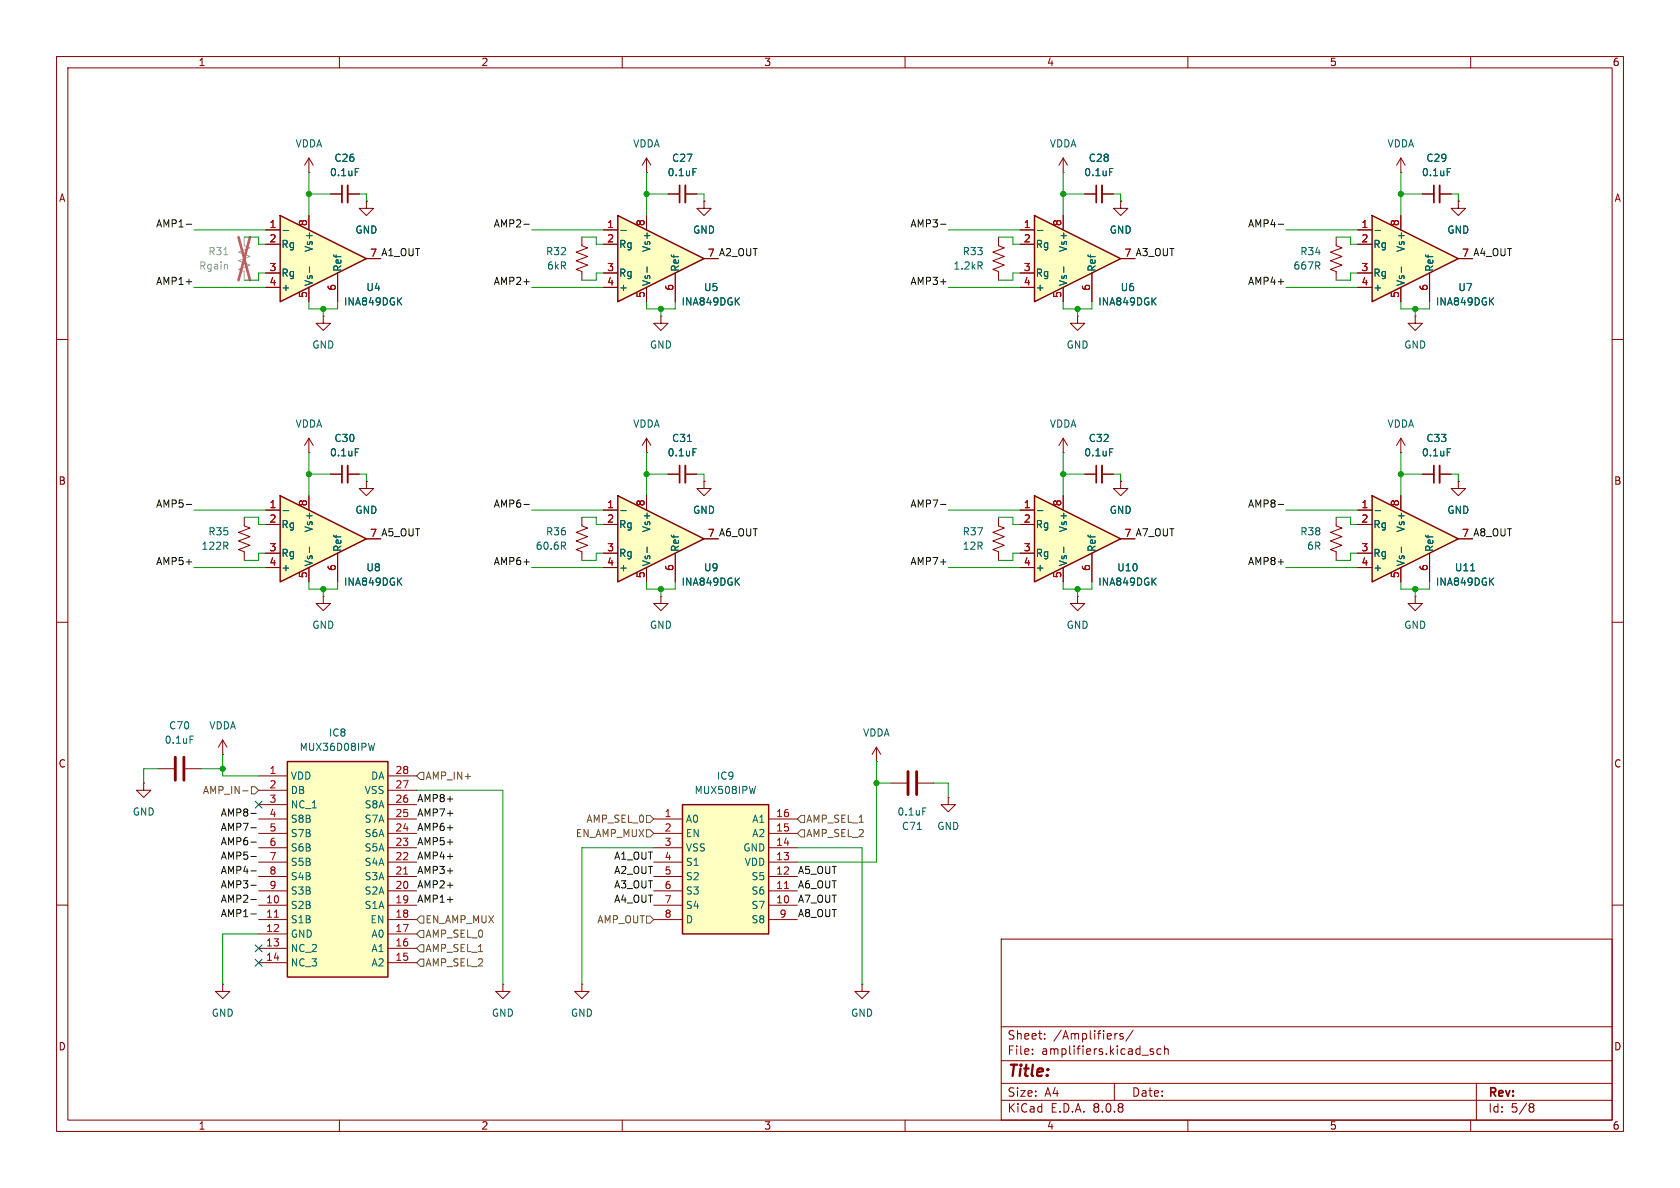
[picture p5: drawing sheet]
<svg xmlns="http://www.w3.org/2000/svg" width="297mm" height="210mm" viewBox="0 0 297 210" stroke-linecap="round" stroke-linejoin="round" font-family="sans-serif">
<g fill="none" stroke="#840000" stroke-width=".18">
<path d="M10 10h277v190h-277zM12 12h273v186h-273zM60 10v2M110 10v2M160 10v2M210 10v2M260 10v2M257.8 35.6v1.2h1.3l-1.3 1.3-1.3-1.3h1.3M257.8 35.6h.1M10 60h2M188 77.5l-.8 1.2M188 77.5v2.5"/>
<path d="M188 77.5l.7 1.2M285 60h2M188 80h.1M191.8 83.8h2M194.8 83.8h2M198.1 85.1v1.3h1.3l-1.3 1.2-1.3-1.2h1.3M198.1 85.1h.1M10 110h2M250.2 105.4v1.3h1.3l-1.3 1.3-1.3-1.3h1.3M250.2 105.4h.1M285 110h2M27.9 135.9h2.8"/>
<path d="M32.8 135.9h2.8M10 160h2M177 166h108v32h-108zM285 160h2M60 198v2M110 198v2M160 198v2M177 194.5h108M177 191.5h108M177 187.5h108M177 181.5h108M182.5 186.3v.1"/>
<path d="M182.5 185.5v.1M184.7 183.6v.1M184.7 182.8v.1M197 191.5v3M197.5 182.7l-.3 .1M198.5 182.8l-.3-.1-.2 .2v.2l.5 .2v.3h-.5M200.3 182.1l-1.3 2M203.4 185.8l.5 .2 .1 .1-.1 .2-.4 .1M203.4 185.5h.5M205.2 185.5l-.4-.1-.3 .3v.4l.2 .2h.5M205.9 185.5l.2-.1 .4 .1v.9M205.9 184.9v1.5"/>
<path d="M210 198v2M260 198v2M261 191.5v6.5M270.6 195.1l.4 .1 .2 .2-.3 .3M270.6 195.7h.3M270.9 195.7l.2 .2 .1 .4-.2 .2-.4 .1"/>
</g>
<path d="M31 133.9v4M32.5 133.9v4" fill="none" stroke="#840000" stroke-width=".51"/>
<path d="M196.2 79.3h.6M33.6 130.1h.6" fill="none" stroke="#006464" stroke-width=".18"/>
<path d="M194.8 82.3v3" fill="none" stroke="#840000" stroke-width=".33"/>
<path d="M193.8 82.3v3" fill="none" stroke="#840000" stroke-width=".3"/>
<path d="M182.9 87.6l15.2 7.7-15.2 7.6z" fill="#ffffc2"/>
<path d="M182.9 87.6l15.2 7.7-15.2 7.6z" fill="none" stroke="#840000" stroke-width=".25"/>
<g fill="none" stroke="#840000" stroke-width=".18">
<path d="M247.6 30.5h.1M247.6 27.9l-.7 1.3M247.6 27.9v2.6M247.6 27.9l.8 1.3M251.5 34.3h2M254.5 34.3h2M124.5 85.1v1.3h1.2l-1.2 1.2-1.3-1.2h1.3M124.5 85.1h.1M180.3 90.2h2.6M180.3 92.7h2.6M180.3 97.8h2.6M188 87.6v2.6"/>
<path d="M193 97.8v5.1M198.1 95.3h2.6M180.3 100.3h2.6M188 100.3v2.6"/>
</g>
<path d="M255.9 29.8h.6M183.4 90.3h1M188.1 96.7v1" fill="none" stroke="#006464" stroke-width=".18"/>
<path d="M254.5 32.8v3" fill="none" stroke="#840000" stroke-width=".33"/>
<path d="M253.5 32.8v3" fill="none" stroke="#840000" stroke-width=".3"/>
<path d="M182.9 38.1l15.2 7.6-15.2 7.6z" fill="#ffffc2"/>
<path d="M182.9 38.1l15.2 7.6-15.2 7.6z" fill="none" stroke="#840000" stroke-width=".25"/>
<g fill="none" stroke="#840000" stroke-width=".18">
<path d="M114.3 30.5h.1M114.3 27.9l-.8 1.3M114.3 27.9v2.6M114.3 27.9l.8 1.3M118.1 34.3h2M121.2 34.3h2M124.5 35.6v1.2h1.2l-1.2 1.3-1.3-1.3h1.3M124.5 35.6h.1M188 38.1v2.5M198.1 35.6v1.2h1.3l-1.3 1.3-1.3-1.3h1.3M198.1 35.6h.1M57.1 55.9v1.3h1.3l-1.3 1.2-1.2-1.2h1.2"/>
<path d="M57.1 55.9h.1M176.5 41.9v1.5l1 .4-2 .8 2 .7-2 .8 2 .8-2 .7 1 .4v1.5M180.3 40.6h2.6M180.3 43.2h2.6M180.3 48.3h2.6M180.3 50.8h2.6M188 50.8v2.5M190.5 55.9v1.3h1.3l-1.3 1.2-1.3-1.2h1.3M190.5 55.9h.1M193 48.3v5M198.1 45.7h2.6M54.6 77.5l-.8 1.2"/>
<path d="M54.6 77.5v2.5M54.6 77.5l.8 1.2M247.6 77.5l-.7 1.2M247.6 77.5v2.5M247.6 77.5l.8 1.2M43.2 91.4v1.6l1 .3-2 .8 2 .8-2 .7 2 .8-2 .8 1 .3v1.6M54.6 80h.1M58.4 83.8h2.1M61.5 83.8h2M64.8 85.1v1.3h1.2l-1.2 1.2-1.3-1.2h1.3M64.8 85.1h.1M176.5 91.4v1.6l1 .3-2 .8 2 .8-2 .7 2 .8-2 .8 1 .3v1.6"/>
<path d="M236.2 91.4v1.6l1 .3-2 .8 2 .8-2 .7 2 .8-2 .8 1 .3v1.6M247.6 80h.1M251.5 83.8h2M254.5 83.8h2"/>
</g>
<path d="M122.5 29.8h.6M173.2 47l.4 .6M173.6 46.4v.4M183.4 40.7h1M188.1 47.2v1M62.8 79.3h.6M255.9 79.3h.6" fill="none" stroke="#006464" stroke-width=".18"/>
<path d="M121.2 32.8v3M61.5 82.3v3M254.5 82.3v3" fill="none" stroke="#840000" stroke-width=".33"/>
<path d="M120.1 32.8v3M60.5 82.3v3M253.5 82.3v3" fill="none" stroke="#840000" stroke-width=".3"/>
<path d="M49.5 87.6l15.3 7.7-15.3 7.6z" fill="#ffffc2"/>
<path d="M49.5 87.6l15.3 7.7-15.3 7.6z" fill="none" stroke="#840000" stroke-width=".25"/>
<path d="M47 90.2h2.5M47 92.7h2.5M47 97.8h2.5M54.6 87.6v2.6M59.7 97.8v5.1M64.8 95.3h2.5M47 100.3h2.5M54.6 100.3v2.6" fill="none" stroke="#840000" stroke-width=".18"/>
<path d="M50.1 90.3h.9M54.7 96.7v1" fill="none" stroke="#006464" stroke-width=".18"/>
<path d="M49.5 38.1l15.3 7.6-15.3 7.6z" fill="#ffffc2"/>
<path d="M49.5 38.1l15.3 7.6-15.3 7.6z" fill="none" stroke="#840000" stroke-width=".25"/>
<g fill="none" stroke="#840000" stroke-width=".18">
<path d="M54.6 30.5h.1M54.6 27.9v2.6M54.6 38.1v2.5M54.6 27.9l-.8 1.3M54.6 27.9l.8 1.3M58.4 34.3h2.1M61.5 34.3h2M64.8 35.6v1.2h1.2l-1.2 1.3-1.3-1.3h1.3M64.8 35.6h.1M47 40.6h2.5M47 43.2h2.5M47 48.3h2.5"/>
<path d="M47 50.8h2.5M54.6 50.8v2.5M59.7 48.3v5M64.8 45.7h2.5M116.8 55.9v1.3h1.3l-1.3 1.2-1.2-1.2h1.2M116.8 55.9h.1M236.2 41.9v1.5l1 .4-2 .8 2 .7-2 .8 2 .8-2 .7 1 .4v1.5M116.8 105.4v1.3h1.3l-1.3 1.3-1.2-1.3h1.2M116.8 105.4h.1M190.5 105.4v1.3h1.3l-1.3 1.3-1.3-1.3h1.3M190.5 105.4h.1M25.4 138.4v1.3h1.3l-1.3 1.3-1.3-1.3h1.3"/>
<path d="M25.4 138.4h.1M88.9 174v1.3h1.3l-1.3 1.2-1.3-1.2h1.3M88.9 174h.1M102.9 174v1.3h1.2l-1.2 1.2-1.3-1.2h1.3M102.9 174h.1"/>
</g>
<path d="M62.8 29.8h.6M50.1 40.7h.9M54.7 47.2v1" fill="none" stroke="#006464" stroke-width=".18"/>
<path d="M43.2 41.9v1.5l1 .4-2 .8 2 .7-2 .8 2 .8-2 .7 1 .4v1.5" fill="none" stroke="#a1a1a1" stroke-width=".18"/>
<path d="M39.6 45h.7" fill="none" stroke="#989898" stroke-width=".18"/>
<path d="M42.2 41.9l2 7.6M44.2 41.9l-2 7.6" fill="none" stroke="#e65255" stroke-width=".46"/>
<path d="M61.5 32.8v3" fill="none" stroke="#840000" stroke-width=".33"/>
<path d="M60.5 32.8v3" fill="none" stroke="#840000" stroke-width=".3"/>
<path d="M120.6 142.2h15.3v22.9h-15.3z" fill="#ffffc2"/>
<path d="M120.6 142.2h15.3v22.9h-15.3z" fill="none" stroke="#840000" stroke-width=".25"/>
<g fill="none" stroke="#840000" stroke-width=".18">
<path d="M191.8 34.3h2M194.8 34.3h2M115.6 144.8h5M115.6 157.5h5M115.6 154.9h5M115.6 152.4h5M115.6 149.9h5M115.6 147.3h5M135.9 144.8h5.1M135.9 157.5h5.1M135.9 154.9h5.1M135.9 152.4h5.1"/>
<path d="M135.9 149.9h5.1M135.9 147.3h5.1M115.6 160h5M115.6 162.6h5M135.9 160h5.1M135.9 162.6h5.1M152.4 174v1.3h1.3l-1.3 1.2-1.3-1.2h1.3M152.4 174h.1"/>
</g>
<path d="M138.7 157.1h.7" fill="none" stroke="#a90000" stroke-width=".18"/>
<path d="M196.2 29.8h.6M133.6 139l-.3 1.3" fill="none" stroke="#006464" stroke-width=".18"/>
<path d="M194.8 32.8v3" fill="none" stroke="#840000" stroke-width=".33"/>
<path d="M193.8 32.8v3" fill="none" stroke="#840000" stroke-width=".3"/>
<path d="M242.6 87.6l15.2 7.7-15.2 7.6z" fill="#ffffc2"/>
<path d="M242.6 87.6l15.2 7.7-15.2 7.6z" fill="none" stroke="#840000" stroke-width=".25"/>
<g fill="none" stroke="#840000" stroke-width=".18">
<path d="M188 30.5h.1M188 27.9l-.8 1.3M188 27.9v2.6M188 27.9l.7 1.3M250.2 55.9v1.3h1.3l-1.3 1.2-1.3-1.2h1.3M250.2 55.9h.1M114.3 77.5l-.8 1.2M114.3 77.5v2.5M114.3 77.5l.8 1.2M114.3 80h.1M118.1 83.8h2M121.2 83.8h2"/>
<path d="M240 90.2h2.6M240 92.7h2.6M240 97.8h2.6M247.6 87.6v2.6M252.7 97.8v5.1M257.8 85.1v1.3h1.3l-1.3 1.2-1.3-1.2h1.3M257.8 85.1h.1M257.8 95.3h2.5M240 100.3h2.6M247.6 100.3v2.6"/>
</g>
<path d="M121.5 78h.8M122.5 79.3h.6M243.1 90.3h1M247.7 96.7v1M260 100.9h.7" fill="none" stroke="#006464" stroke-width=".18"/>
<path d="M121.2 82.3v3" fill="none" stroke="#840000" stroke-width=".33"/>
<path d="M120.1 82.3v3" fill="none" stroke="#840000" stroke-width=".3"/>
<path d="M242.6 38.1l15.2 7.6-15.2 7.6z" fill="#ffffc2"/>
<path d="M242.6 38.1l15.2 7.6-15.2 7.6z" fill="none" stroke="#840000" stroke-width=".25"/>
<path d="M247.6 38.1v2.5M240 40.6h2.6M240 43.2h2.6M240 48.3h2.6M240 50.8h2.6M247.6 50.8v2.5M252.7 48.3v5M257.8 45.7h2.5" fill="none" stroke="#840000" stroke-width=".18"/>
<path d="M243.1 40.7h1M247.7 47.2v1" fill="none" stroke="#006464" stroke-width=".18"/>
<path d="M109.2 87.6l15.3 7.7-15.3 7.6z" fill="#ffffc2"/>
<path d="M109.2 87.6l15.3 7.7-15.3 7.6z" fill="none" stroke="#840000" stroke-width=".25"/>
<g fill="none" stroke="#840000" stroke-width=".18">
<path d="M102.9 91.4v1.6l1 .3-2 .8 2 .8-2 .7 2 .8-2 .8 1 .3v1.6M106.7 90.2h2.5M106.7 92.7h2.5M106.7 97.8h2.5M114.3 87.6v2.6M119.4 97.8v5.1M124.5 95.3h2.5M106.7 100.3h2.5M114.3 100.3v2.6M154.9 134.6h.1M154.9 132.1l-.7 1.3M154.9 132.1v2.5"/>
<path d="M154.9 132.1l.8 1.3"/>
</g>
<path d="M99.6 96.5l.4 .6M99.9 95.9l.1 .2-.1 .3M109.7 90.3h1M114.4 96.7v1" fill="none" stroke="#006464" stroke-width=".18"/>
<path d="M109.2 38.1l15.3 7.6-15.3 7.6z" fill="#ffffc2"/>
<path d="M109.2 38.1l15.3 7.6-15.3 7.6z" fill="none" stroke="#840000" stroke-width=".25"/>
<g fill="none" stroke="#840000" stroke-width=".18">
<path d="M114.3 38.1v2.5M102.9 41.9v1.5l1 .4-2 .8 2 .7-2 .8 2 .8-2 .7 1 .4v1.5M106.7 40.6h2.5M106.7 43.2h2.5M106.7 48.3h2.5M106.7 50.8h2.5M114.3 50.8v2.5M119.4 48.3v5M124.5 45.7h2.5M57.1 105.4v1.3h1.3l-1.3 1.3-1.2-1.3h1.2M57.1 105.4h.1M39.4 133.4h.1"/>
<path d="M39.4 130.8l-.8 1.3M39.4 130.8v2.6M39.4 130.8l.7 1.3M157.5 138.4h2.8M162.3 138.4h2.8M167.6 141v1.2h1.3l-1.3 1.3-1.2-1.3h1.2M167.6 141h.1"/>
</g>
<path d="M109.7 40.7h1M114.4 47.2v1M162.2 146.6h.7M163.1 142.8h.6" fill="none" stroke="#006464" stroke-width=".18"/>
<path d="M160.5 136.4v4.1M162.1 136.4v4.1" fill="none" stroke="#840000" stroke-width=".51"/>
<path d="M50.8 134.6h17.8v38.1h-17.8z" fill="#ffffc2"/>
<path d="M50.8 134.6h17.8v38.1h-17.8z" fill="none" stroke="#840000" stroke-width=".25"/>
<g fill="none" stroke="#840000" stroke-width=".18">
<path d="M54.6 38.1v2.5M58.4 34.3h2.1M61.5 34.3h2M64.8 35.6h.1M114.3 38.1v2.5M118.1 34.3h2M121.2 34.3h2M124.5 35.6h.1M188 38.1v2.5M191.8 34.3h2M194.8 34.3h2M198.1 35.6h.1"/>
<path d="M247.6 38.1v2.5M251.5 34.3h2M254.5 34.3h2M257.8 35.6h.1M47 40.6h2.5M47 43.2h2.5M47 48.3h2.5M47 50.8h2.5M54.6 50.8v2.5M59.7 48.3v5M64.8 45.7h2.5M106.7 40.6h2.5"/>
<path d="M106.7 43.2h2.5M106.7 48.3h2.5M106.7 50.8h2.5M114.3 50.8v2.5M119.4 48.3v5M124.5 45.7h2.5M180.3 40.6h2.6M180.3 43.2h2.6M180.3 48.3h2.6M180.3 50.8h2.6M188 50.8v2.5M193 48.3v5"/>
<path d="M198.1 45.7h2.6M240 40.6h2.6M240 43.2h2.6M240 48.3h2.6M240 50.8h2.6M247.6 50.8v2.5M252.7 48.3v5M257.8 45.7h2.5M47 90.2h2.5M47 92.7h2.5M47 97.8h2.5M54.6 87.6v2.6"/>
<path d="M58.4 83.8h2.1M59.7 97.8v5.1M61.5 83.8h2M64.8 85.1h.1M64.8 95.3h2.5M106.7 90.2h2.5M106.7 92.7h2.5M106.7 97.8h2.5M114.3 87.6v2.6M118.1 83.8h2M119.4 97.8v5.1M121.2 83.8h2"/>
<path d="M124.5 85.1h.1M124.5 95.3h2.5M180.3 90.2h2.6M180.3 92.7h2.6M180.3 97.8h2.6M188 87.6v2.6M191.8 83.8h2M193 97.8v5.1M194.8 83.8h2M198.1 85.1h.1M198.1 95.3h2.6M240 90.2h2.6"/>
<path d="M240 92.7h2.6M240 97.8h2.6M247.6 87.6v2.6M251.5 83.8h2M252.7 97.8v5.1M254.5 83.8h2M257.8 85.1h.1M257.8 95.3h2.5M47 100.3h2.5M54.6 100.3v2.6M106.7 100.3h2.5M114.3 100.3v2.6"/>
<path d="M180.3 100.3h2.6M188 100.3v2.6M240 100.3h2.6M247.6 100.3v2.6M45.7 137.2h5.1M45.7 139.7h5.1M68.6 137.2h5.1M68.6 139.7h5.1M45.7 157.5h5.1M45.7 154.9h5.1M45.7 152.4h5.1M45.7 149.9h5.1"/>
<path d="M45.7 147.3h5.1M45.7 144.8h5.1M45.7 142.2h5.1M68.6 157.5h5.1M68.6 154.9h5.1M68.6 152.4h5.1M68.6 149.9h5.1M68.6 147.3h5.1M68.6 144.8h5.1M68.6 142.2h5.1M39.4 174v1.3h1.2l-1.2 1.2-1.3-1.2h1.3M39.4 174h.1"/>
<path d="M45.7 160h5.1M45.7 162.6h5.1M45.7 165.1h5.1M45.7 167.6h5.1M45.7 170.2h5.1M68.6 160h5.1M68.6 162.6h5.1M68.6 165.1h5.1M68.6 167.6h5.1M68.6 170.2h5.1"/>
</g>
<path d="M71.4 154.5h.7M48.5 162.1h.7" fill="none" stroke="#a90000" stroke-width=".18"/>
<g fill="none" stroke="#006464" stroke-width=".18">
<path d="M62.8 29.8h.6M122.5 29.8h.6M196.2 29.8h.6M255.9 29.8h.6M50.1 40.7h.9M54.7 47.2v1M109.7 40.7h1M114.4 47.2v1M183.4 40.7h1M188.1 47.2v1M243.1 40.7h1M247.7 47.2v1"/>
<path d="M62.8 79.3h.6M121.5 78h.8M122.5 79.3h.6M196.2 79.3h.6M255.9 79.3h.6M50.1 90.3h.9M54.7 96.7v1M109.7 90.3h1M114.4 96.7v1M183.4 90.3h1M188.1 96.7v1M243.1 90.3h1"/>
<path d="M247.7 96.7v1M260 100.9h.7M66.2 131.4l-.3 1.3"/>
</g>
<path d="M42.9 139.8h1M44.4 139.1h.7l.6 .6-.6 .6h-.7zM74.3 136.5h.6v1.3h-.6l-.6-.6zM114.3 146.7h.6l.7 .6-.7 .7h-.6zM114.3 144.1h.6l.7 .7-.7 .6h-.6zM141.6 144.1h.6v1.3h-.6l-.6-.6zM141.6 146.7h.6v1.3h-.6l-.6-.7zM74.3 167h.6v1.3h-.6l-.6-.7zM74.3 161.9h.6v1.3h-.6l-.6-.6zM74.3 164.5h.6v1.2h-.6l-.6-.6zM74.3 169.5h.6v1.3h-.6l-.6-.6zM114.3 161.9h.6l.7 .7-.7 .6h-.6z" fill="none" stroke="#725600" stroke-width=".18"/>
<g fill="none" stroke="#0f0f0f" stroke-width=".18">
<path d="M32.9 39.6h1M92.6 39.6h1M166.3 39.6h.9M226 39.6h.9M32.9 89.2h1M92.6 89.2h1M166.3 89.2h.9M226 89.2h.9M44.3 159h1M44.3 151.4h1M44.3 146.3h1M44.3 148.9h1"/>
<path d="M44.3 153.9h1M44.3 156.5h1M44.3 143.8h1M44.3 161.6h1"/>
</g>
<g fill="none" stroke="#009600" stroke-width=".18">
<path d="M54.6 34.3h3.8M54.6 30.5v7.6M63.5 34.3h1.3v1.3M114.3 34.3h3.8M114.3 30.5v7.6M123.2 34.3h1.3v1.3M188 34.3h3.8M188 30.5v7.6M196.8 34.3h1.3v1.3M247.6 34.3h3.9M247.6 30.5v7.6M256.5 34.3h1.3v1.3"/>
<path d="M34.3 40.6h12.7M34.3 50.8h12.7M43.2 41.9h2.5v1.3h1.3M47 48.3h-1.3v1.2h-2.5M54.6 53.3v1.3h5.1v-1.3M57.1 54.6v1.3M94 40.6h12.7M94 50.8h12.7M102.9 41.9h2.5v1.3h1.3M106.7 48.3h-1.3v1.2h-2.5M114.3 53.3v1.3h5.1v-1.3M116.8 54.6v1.3"/>
<path d="M167.6 40.6h12.7M167.6 50.8h12.7M176.5 41.9h2.6v1.3h1.2M180.3 48.3h-1.2v1.2h-2.6M188 53.3v1.3h5v-1.3M190.5 54.6v1.3M227.3 40.6h12.7M227.3 50.8h12.7M236.2 41.9h2.6v1.3h1.2M240 48.3h-1.2v1.2h-2.6M247.6 53.3v1.3h5.1v-1.3M250.2 54.6v1.3"/>
<path d="M34.3 90.2h12.7M43.2 91.4h2.5v1.3h1.3M47 97.8h-1.3v1.3h-2.5M54.6 83.8h3.8M54.6 80v7.6M63.5 83.8h1.3v1.3M94 90.2h12.7M102.9 91.4h2.5v1.3h1.3M106.7 97.8h-1.3v1.3h-2.5M114.3 83.8h3.8M114.3 80v7.6M123.2 83.8h1.3v1.3"/>
<path d="M167.6 90.2h12.7M176.5 91.4h2.6v1.3h1.2M180.3 97.8h-1.2v1.3h-2.6M188 83.8h3.8M188 80v7.6M196.8 83.8h1.3v1.3M227.3 90.2h12.7M236.2 91.4h2.6v1.3h1.2M240 97.8h-1.2v1.3h-2.6M247.6 83.8h3.9M247.6 80v7.6M256.5 83.8h1.3v1.3"/>
<path d="M34.3 100.3h12.7M54.6 102.9v1.2h5.1v-1.2M57.1 104.1v1.3M94 100.3h12.7M114.3 102.9v1.2h5.1v-1.2M116.8 104.1v1.3M167.6 100.3h12.7M188 102.9v1.2h5v-1.2M190.5 104.1v1.3M227.3 100.3h12.7M247.6 102.9v1.2h5.1v-1.2M250.2 104.1v1.3"/>
<path d="M27.9 135.9h-2.5v2.5M35.6 135.9h3.8M39.4 133.4v3.8h6.3M73.7 139.7h15.2v34.3M154.9 134.6v17.8h-13.9M154.9 138.4h2.6M165.1 138.4h2.5v2.6M115.6 149.9h-12.7v24.1M141 149.9h11.4v24.1M45.7 165.1h-6.3v8.9"/>
</g>
<path d="M45.1 141.6l1.2 1.2M46.3 141.6l-1.2 1.2M45.1 167l1.2 1.2M45.1 169.6l1.2 1.2M46.3 167l-1.2 1.2M46.3 169.6l-1.2 1.2" fill="none" stroke="#000084" stroke-width=".18"/>
<g fill="#009600" stroke="#009600" stroke-width=".18">
<circle cx="188" cy="83.8" r=".46"/>
<circle cx="188" cy="34.3" r=".46"/>
<circle cx="190.5" cy="104.1" r=".46"/>
<circle cx="250.2" cy="104.1" r=".46"/>
<circle cx="247.6" cy="83.8" r=".46"/>
<circle cx="250.2" cy="54.6" r=".46"/>
<circle cx="247.6" cy="34.3" r=".46"/>
<circle cx="190.5" cy="54.6" r=".46"/>
<circle cx="114.3" cy="34.3" r=".46"/>
<circle cx="114.3" cy="83.8" r=".46"/>
<circle cx="116.8" cy="54.6" r=".46"/>
<circle cx="154.9" cy="138.4" r=".46"/>
<circle cx="116.8" cy="104.1" r=".46"/>
<circle cx="54.6" cy="34.3" r=".46"/>
<circle cx="57.1" cy="54.6" r=".46"/>
<circle cx="57.1" cy="104.1" r=".46"/>
<circle cx="54.6" cy="83.8" r=".46"/>
<circle cx="39.4" cy="135.9" r=".46"/>
</g>
<text font-size="2.8" fill="#840000" x="178" y="190.9">Title:</text>
<g font-size="2.1" fill="#840000">
<text x="178" y="184">Sheet:</text>
<text x="186.2" y="184">/Amplifiers/</text>
<text x="178" y="186.7">File:</text>
<text x="184.1" y="186.7">amplifiers.kicad_sch</text>
<text x="178" y="196.9">KiCad</text>
<text x="178" y="194.1">Size:</text>
<text x="184.7" y="194.1">A4</text>
<text x="185.7" y="196.9">E.D.A.</text>
<text x="193.3" y="196.9">8.0.8</text>
<text x="200" y="194.1">Date:</text>
<text x="263" y="194.3">Rev:</text>
<text x="263" y="196.9">Id:</text>
<text x="267.1" y="196.9">5/8</text>
</g>
<g font-size="1.8" fill="#840000">
<text x="35" y="11.9">1</text>
<text x="85" y="11.9">2</text>
<text x="135" y="11.9">3</text>
<text x="185" y="11.9">4</text>
<text x="235" y="11.9">5</text>
<text x="285" y="11.9">6</text>
<text x="10.3" y="35.9">A</text>
<text x="285.3" y="35.9">A</text>
<text x="10.3" y="85.9">B</text>
<text x="285.3" y="85.9">B</text>
<text x="10.3" y="135.9">C</text>
<text x="285.3" y="135.9">C</text>
<text x="10.3" y="185.9">D</text>
<text x="285.3" y="185.9">D</text>
<text x="35" y="199.9">1</text>
<text x="85" y="199.9">2</text>
<text x="135" y="199.9">3</text>
<text x="185" y="199.9">4</text>
<text x="235" y="199.9">5</text>
<text x="285" y="199.9">6</text>
</g>
<g font-size="1.8" fill="#006464">
<text x="52.1" y="26.3">VDDA</text>
<text x="59" y="28.8">C26</text>
<text x="111.8" y="26.3">VDDA</text>
<text x="118.7" y="28.8">C27</text>
<text x="185.5" y="26.3">VDDA</text>
<text x="192.4" y="28.8">C28</text>
<text x="245.2" y="26.3">VDDA</text>
<text x="252.1" y="28.8">C29</text>
<text x="58.2" y="31.3">0.1uF</text>
<text x="117.9" y="31.3">0.1uF</text>
<text x="191.6" y="31.3">0.1uF</text>
<text x="251.3" y="31.3">0.1uF</text>
<text x="62.7" y="41.5">GND</text>
<text x="122.4" y="41.5">GND</text>
<text x="196.1" y="41.5">GND</text>
<text x="255.8" y="41.5">GND</text>
<text x="49.7" y="44">Rg</text>
<text x="55.5" y="44.7" transform="rotate(-90 55.5 44.7)">Vs+</text>
<text x="96.4" y="45.3">R32</text>
<text x="96.6" y="47.9">6kR</text>
<text x="109.3" y="44">Rg</text>
<text x="115.2" y="44.7" transform="rotate(-90 115.2 44.7)">Vs+</text>
<text x="168.5" y="47.9">1.2kR</text>
<text x="170.1" y="45.3">R33</text>
<text x="183" y="44">Rg</text>
<text x="188.8" y="44.7" transform="rotate(-90 188.8 44.7)">Vs+</text>
<text x="228.6" y="47.9">667R</text>
<text x="229.8" y="45.3">R34</text>
<text x="242.7" y="44">Rg</text>
<text x="248.5" y="44.7" transform="rotate(-90 248.5 44.7)">Vs+</text>
<text x="49.7" y="49.1">Rg</text>
<text x="49.7" y="51.7">+</text>
<text x="55.5" y="50.7" transform="rotate(-90 55.5 50.7)">Vs-</text>
<text x="60.6" y="48.1" transform="rotate(-90 60.6 48.1)">Ref</text>
<text x="64.7" y="51.7">U4</text>
<text x="109.3" y="49.1">Rg</text>
<text x="109.3" y="51.7">+</text>
<text x="115.2" y="50.7" transform="rotate(-90 115.2 50.7)">Vs-</text>
<text x="120.2" y="48.1" transform="rotate(-90 120.2 48.1)">Ref</text>
<text x="124.4" y="51.7">U5</text>
<text x="183" y="49.1">Rg</text>
<text x="183" y="51.7">+</text>
<text x="188.8" y="50.7" transform="rotate(-90 188.8 50.7)">Vs-</text>
<text x="193.9" y="48.1" transform="rotate(-90 193.9 48.1)">Ref</text>
<text x="198" y="51.7">U6</text>
<text x="242.7" y="49.1">Rg</text>
<text x="242.7" y="51.7">+</text>
<text x="248.5" y="50.7" transform="rotate(-90 248.5 50.7)">Vs-</text>
<text x="253.6" y="48.1" transform="rotate(-90 253.6 48.1)">Ref</text>
<text x="257.7" y="51.7">U7</text>
<text x="60.7" y="54.2">INA849DGK</text>
<text x="120.4" y="54.2">INA849DGK</text>
<text x="194.1" y="54.2">INA849DGK</text>
<text x="253.7" y="54.2">INA849DGK</text>
<text x="55.1" y="61.8">GND</text>
<text x="114.8" y="61.8">GND</text>
<text x="188.5" y="61.8">GND</text>
<text x="248.2" y="61.8">GND</text>
<text x="52.1" y="75.8">VDDA</text>
<text x="111.8" y="75.8">VDDA</text>
<text x="185.5" y="75.8">VDDA</text>
<text x="245.2" y="75.8">VDDA</text>
<text x="58.2" y="80.9">0.1uF</text>
<text x="59" y="78.3">C30</text>
<text x="117.9" y="80.9">0.1uF</text>
<text x="118.7" y="78.3">C31</text>
<text x="191.6" y="80.9">0.1uF</text>
<text x="192.4" y="78.3">C32</text>
<text x="251.3" y="80.9">0.1uF</text>
<text x="252.1" y="78.3">C33</text>
<text x="36.7" y="94.8">R35</text>
<text x="49.7" y="93.6">Rg</text>
<text x="55.5" y="94.2" transform="rotate(-90 55.5 94.2)">Vs+</text>
<text x="62.7" y="91">GND</text>
<text x="96.4" y="94.8">R36</text>
<text x="109.3" y="93.6">Rg</text>
<text x="115.2" y="94.2" transform="rotate(-90 115.2 94.2)">Vs+</text>
<text x="122.4" y="91">GND</text>
<text x="170.1" y="94.8">R37</text>
<text x="183" y="93.6">Rg</text>
<text x="188.8" y="94.2" transform="rotate(-90 188.8 94.2)">Vs+</text>
<text x="196.1" y="91">GND</text>
<text x="229.8" y="94.8">R38</text>
<text x="242.7" y="93.6">Rg</text>
<text x="248.5" y="94.2" transform="rotate(-90 248.5 94.2)">Vs+</text>
<text x="255.8" y="91">GND</text>
<text x="35.5" y="97.4">122R</text>
<text x="49.7" y="98.7">Rg</text>
<text x="49.7" y="101.2">+</text>
<text x="55.5" y="100.2" transform="rotate(-90 55.5 100.2)">Vs-</text>
<text x="60.6" y="97.7" transform="rotate(-90 60.6 97.7)">Ref</text>
<text x="64.7" y="101.2">U8</text>
<text x="94.6" y="97.4">60.6R</text>
<text x="109.3" y="98.7">Rg</text>
<text x="109.3" y="101.2">+</text>
<text x="115.2" y="100.2" transform="rotate(-90 115.2 100.2)">Vs-</text>
<text x="120.2" y="97.7" transform="rotate(-90 120.2 97.7)">Ref</text>
<text x="124.4" y="101.2">U9</text>
<text x="170.1" y="97.4">12R</text>
<text x="183" y="98.7">Rg</text>
<text x="183" y="101.2">+</text>
<text x="188.8" y="100.2" transform="rotate(-90 188.8 100.2)">Vs-</text>
<text x="193.9" y="97.7" transform="rotate(-90 193.9 97.7)">Ref</text>
<text x="197.4" y="101.2">U10</text>
<text x="231" y="97.4">6R</text>
<text x="242.7" y="98.7">Rg</text>
<text x="242.7" y="101.2">+</text>
<text x="248.5" y="100.2" transform="rotate(-90 248.5 100.2)">Vs-</text>
<text x="253.6" y="97.7" transform="rotate(-90 253.6 97.7)">Ref</text>
<text x="257.1" y="101.2">U11</text>
<text x="60.7" y="103.7">INA849DGK</text>
<text x="120.4" y="103.7">INA849DGK</text>
<text x="194.1" y="103.7">INA849DGK</text>
<text x="253.7" y="103.7">INA849DGK</text>
<text x="55.1" y="111.4">GND</text>
<text x="114.8" y="111.4">GND</text>
<text x="188.5" y="111.4">GND</text>
<text x="248.2" y="111.4">GND</text>
<text x="29" y="131.7">0.1uF</text>
<text x="29.8" y="129.1">C70</text>
<text x="36.9" y="129.1">VDDA</text>
<text x="58" y="130.4">IC8</text>
<text x="152.5" y="130.4">VDDA</text>
<text x="52.9" y="132.9">MUX36D08IPW</text>
<text x="51.3" y="138">VDD</text>
<text x="51.3" y="140.6">DB</text>
<text x="51.3" y="143.1">NC_1</text>
<text x="64.4" y="143.1">S8A</text>
<text x="64.4" y="140.6">VSS</text>
<text x="65.5" y="138">DA</text>
<text x="122.7" y="140.6">MUX508IPW</text>
<text x="126.6" y="138">IC9</text>
<text x="23.4" y="144.4">GND</text>
<text x="51.3" y="145.6">S8B</text>
<text x="51.3" y="148.2">S7B</text>
<text x="64.4" y="148.2">S6A</text>
<text x="64.4" y="145.6">S7A</text>
<text x="121.2" y="145.6">A0</text>
<text x="121.2" y="148.2">EN</text>
<text x="132.9" y="148.2">A2</text>
<text x="132.9" y="145.6">A1</text>
<text x="158.6" y="144.4">0.1uF</text>
<text x="159.3" y="146.9">C71</text>
<text x="165.6" y="146.9">GND</text>
<text x="51.3" y="150.7">S6B</text>
<text x="51.3" y="153.3">S5B</text>
<text x="51.3" y="155.8">S4B</text>
<text x="64.4" y="155.8">S3A</text>
<text x="64.4" y="153.3">S4A</text>
<text x="64.4" y="150.7">S5A</text>
<text x="121.2" y="150.7">VSS</text>
<text x="121.2" y="153.3">S1</text>
<text x="121.2" y="155.8">S2</text>
<text x="131.3" y="150.7">GND</text>
<text x="131.6" y="153.3">VDD</text>
<text x="132.8" y="155.8">S5</text>
<text x="51.3" y="160.9">S2B</text>
<text x="51.3" y="158.3">S3B</text>
<text x="64.4" y="160.9">S1A</text>
<text x="64.4" y="158.3">S2A</text>
<text x="121.2" y="158.3">S3</text>
<text x="121.2" y="160.9">S4</text>
<text x="132.8" y="160.9">S7</text>
<text x="132.8" y="158.3">S6</text>
<text x="51.3" y="163.4">S1B</text>
<text x="51.3" y="166">GND</text>
<text x="65.4" y="163.4">EN</text>
<text x="65.6" y="166">A0</text>
<text x="121.2" y="163.4">D</text>
<text x="132.8" y="163.4">S8</text>
<text x="51.3" y="168.5">NC_2</text>
<text x="51.3" y="171">NC_3</text>
<text x="65.6" y="171">A2</text>
<text x="65.6" y="168.5">A1</text>
<text x="37.3" y="179.9">GND</text>
<text x="86.9" y="179.9">GND</text>
<text x="100.8" y="179.9">GND</text>
<text x="150.4" y="179.9">GND</text>
</g>
<g font-size="1.8" fill="#0f0f0f">
<text x="27.5" y="40.3">AMP1-</text>
<text x="87.2" y="40.3">AMP2-</text>
<text x="160.8" y="40.3">AMP3-</text>
<text x="220.5" y="40.3">AMP4-</text>
<text x="65.3" y="45.5">7 A1_OUT</text>
<text x="125" y="45.5">7 A2_OUT</text>
<text x="198.7" y="45.5">7 A3_OUT</text>
<text x="258.4" y="45.5">7 A4_OUT</text>
<text x="27.5" y="50.5">AMP1+</text>
<text x="87.2" y="50.5">AMP2+</text>
<text x="160.8" y="50.5">AMP3+</text>
<text x="220.5" y="50.5">AMP4+</text>
<text x="27.5" y="89.8">AMP5-</text>
<text x="87.2" y="89.8">AMP6-</text>
<text x="160.8" y="89.8">AMP7-</text>
<text x="220.5" y="89.8">AMP8-</text>
<text x="65.3" y="95">7 A5_OUT</text>
<text x="125" y="95">7 A6_OUT</text>
<text x="198.7" y="95">7 A7_OUT</text>
<text x="258.4" y="95">7 A8_OUT</text>
<text x="27.5" y="100">AMP5+</text>
<text x="87.2" y="100">AMP6+</text>
<text x="160.8" y="100">AMP7+</text>
<text x="220.5" y="100">AMP8+</text>
<text x="73.7" y="141.9">AMP8+</text>
<text x="38.9" y="147">AMP7-</text>
<text x="38.9" y="149.5">AMP6-</text>
<text x="38.9" y="144.4">AMP8-</text>
<text x="73.7" y="149.5">AMP5+</text>
<text x="73.7" y="144.4">AMP7+</text>
<text x="73.7" y="147">AMP6+</text>
<text x="38.9" y="152.1">AMP5-</text>
<text x="38.9" y="154.6">AMP4-</text>
<text x="73.7" y="152.1">AMP4+</text>
<text x="73.7" y="154.6">AMP3+</text>
<text x="108.5" y="154.6">A2_OUT</text>
<text x="108.5" y="152.1">A1_OUT</text>
<text x="141" y="154.6">A5_OUT</text>
<text x="38.9" y="159.7">AMP2-</text>
<text x="38.9" y="157.1">AMP3-</text>
<text x="73.7" y="159.7">AMP1+</text>
<text x="73.7" y="157.1">AMP2+</text>
<text x="108.5" y="157.1">A3_OUT</text>
<text x="108.5" y="159.7">A4_OUT</text>
<text x="141" y="159.7">A7_OUT</text>
<text x="141" y="157.1">A6_OUT</text>
<text x="38.9" y="162.2">AMP1-</text>
<text x="141" y="162.2">A8_OUT</text>
</g>
<g font-size="1.8" fill="#a90000">
<text x="47.6" y="40.4">1</text>
<text x="54.4" y="40.1" transform="rotate(-90 54.4 40.1)">8</text>
<text x="107.2" y="40.4">1</text>
<text x="114" y="40.1" transform="rotate(-90 114 40.1)">8</text>
<text x="180.9" y="40.4">1</text>
<text x="187.7" y="40.1" transform="rotate(-90 187.7 40.1)">8</text>
<text x="240.6" y="40.4">1</text>
<text x="247.4" y="40.1" transform="rotate(-90 247.4 40.1)">8</text>
<text x="47.6" y="42.9">2</text>
<text x="65.3" y="45.5">7</text>
<text x="107.2" y="42.9">2</text>
<text x="125" y="45.5">7</text>
<text x="180.9" y="42.9">2</text>
<text x="198.7" y="45.5">7</text>
<text x="240.6" y="42.9">2</text>
<text x="258.4" y="45.5">7</text>
<text x="47.6" y="48">3</text>
<text x="47.6" y="50.5">4</text>
<text x="54.4" y="52.8" transform="rotate(-90 54.4 52.8)">5</text>
<text x="59.4" y="51.5" transform="rotate(-90 59.4 51.5)">6</text>
<text x="107.2" y="48">3</text>
<text x="107.2" y="50.5">4</text>
<text x="114" y="52.8" transform="rotate(-90 114 52.8)">5</text>
<text x="119.1" y="51.5" transform="rotate(-90 119.1 51.5)">6</text>
<text x="180.9" y="48">3</text>
<text x="180.9" y="50.5">4</text>
<text x="187.7" y="52.8" transform="rotate(-90 187.7 52.8)">5</text>
<text x="192.8" y="51.5" transform="rotate(-90 192.8 51.5)">6</text>
<text x="240.6" y="48">3</text>
<text x="240.6" y="50.5">4</text>
<text x="247.4" y="52.8" transform="rotate(-90 247.4 52.8)">5</text>
<text x="252.5" y="51.5" transform="rotate(-90 252.5 51.5)">6</text>
<text x="47.6" y="89.9">1</text>
<text x="54.4" y="89.6" transform="rotate(-90 54.4 89.6)">8</text>
<text x="107.2" y="89.9">1</text>
<text x="114" y="89.6" transform="rotate(-90 114 89.6)">8</text>
<text x="180.9" y="89.9">1</text>
<text x="187.7" y="89.6" transform="rotate(-90 187.7 89.6)">8</text>
<text x="240.6" y="89.9">1</text>
<text x="247.4" y="89.6" transform="rotate(-90 247.4 89.6)">8</text>
<text x="47.6" y="92.5">2</text>
<text x="65.3" y="95">7</text>
<text x="107.2" y="92.5">2</text>
<text x="125" y="95">7</text>
<text x="180.9" y="92.5">2</text>
<text x="198.7" y="95">7</text>
<text x="240.6" y="92.5">2</text>
<text x="258.4" y="95">7</text>
<text x="47.6" y="97.5">3</text>
<text x="47.6" y="100.1">4</text>
<text x="59.4" y="101" transform="rotate(-90 59.4 101)">6</text>
<text x="107.2" y="97.5">3</text>
<text x="107.2" y="100.1">4</text>
<text x="119.1" y="101" transform="rotate(-90 119.1 101)">6</text>
<text x="180.9" y="97.5">3</text>
<text x="180.9" y="100.1">4</text>
<text x="192.8" y="101" transform="rotate(-90 192.8 101)">6</text>
<text x="240.6" y="97.5">3</text>
<text x="240.6" y="100.1">4</text>
<text x="252.5" y="101" transform="rotate(-90 252.5 101)">6</text>
<text x="54.4" y="102.3" transform="rotate(-90 54.4 102.3)">5</text>
<text x="114" y="102.3" transform="rotate(-90 114 102.3)">5</text>
<text x="187.7" y="102.3" transform="rotate(-90 187.7 102.3)">5</text>
<text x="247.4" y="102.3" transform="rotate(-90 247.4 102.3)">5</text>
<text x="47.6" y="136.9">1</text>
<text x="69.8" y="136.9">28</text>
<text x="47.6" y="139.4">2</text>
<text x="47.6" y="142">3</text>
<text x="69.8" y="142">26</text>
<text x="69.8" y="139.4">27</text>
<text x="47.6" y="144.5">4</text>
<text x="47.6" y="147.1">5</text>
<text x="47.6" y="149.6">6</text>
<text x="69.8" y="149.6">23</text>
<text x="69.8" y="147.1">24</text>
<text x="69.8" y="144.5">25</text>
<text x="117.4" y="144.5">1</text>
<text x="117.4" y="147.1">2</text>
<text x="117.4" y="149.6">3</text>
<text x="137.1" y="149.6">14</text>
<text x="137.1" y="147.1">15</text>
<text x="137.1" y="144.5">16</text>
<text x="47.6" y="152.1">7</text>
<text x="47.6" y="154.7">8</text>
<text x="69.8" y="154.7">21</text>
<text x="69.8" y="152.1">22</text>
<text x="117.4" y="152.1">4</text>
<text x="117.4" y="154.7">5</text>
<text x="137.1" y="154.7">12</text>
<text x="137.1" y="152.1">13</text>
<text x="46.9" y="159.8">10</text>
<text x="47.6" y="157.2">9</text>
<text x="69.8" y="159.8">19</text>
<text x="69.8" y="157.2">20</text>
<text x="117.4" y="157.2">6</text>
<text x="117.4" y="159.8">7</text>
<text x="137.1" y="159.8">10</text>
<text x="137.1" y="157.2">11</text>
<text x="46.9" y="162.3">11</text>
<text x="46.9" y="164.8">12</text>
<text x="46.9" y="167.4">13</text>
<text x="69.8" y="167.4">16</text>
<text x="69.8" y="164.8">17</text>
<text x="69.8" y="162.3">18</text>
<text x="117.4" y="162.3">8</text>
<text x="137.7" y="162.3">9</text>
<text x="46.9" y="169.9">14</text>
<text x="69.8" y="169.9">15</text>
</g>
<g font-size="1.8" fill="#989898">
<text x="35.1" y="47.9">Rgain</text>
<text x="36.7" y="45.3">R31</text>
</g>
<g font-size="1.8" fill="#725600">
<text x="35.8" y="140.6">AMP_IN-</text>
<text x="75.1" y="138">AMP_IN+</text>
<text x="101.7" y="148.2">EN_AMP_MUX</text>
<text x="103.6" y="145.6">AMP_SEL_0</text>
<text x="142.4" y="145.6">AMP_SEL_1</text>
<text x="142.4" y="148.2">AMP_SEL_2</text>
<text x="75.1" y="163.4">EN_AMP_MUX</text>
<text x="75.1" y="166">AMP_SEL_0</text>
<text x="105.5" y="163.4">AMP_OUT</text>
<text x="75.1" y="168.5">AMP_SEL_1</text>
<text x="75.1" y="171">AMP_SEL_2</text>
</g>
</svg>
